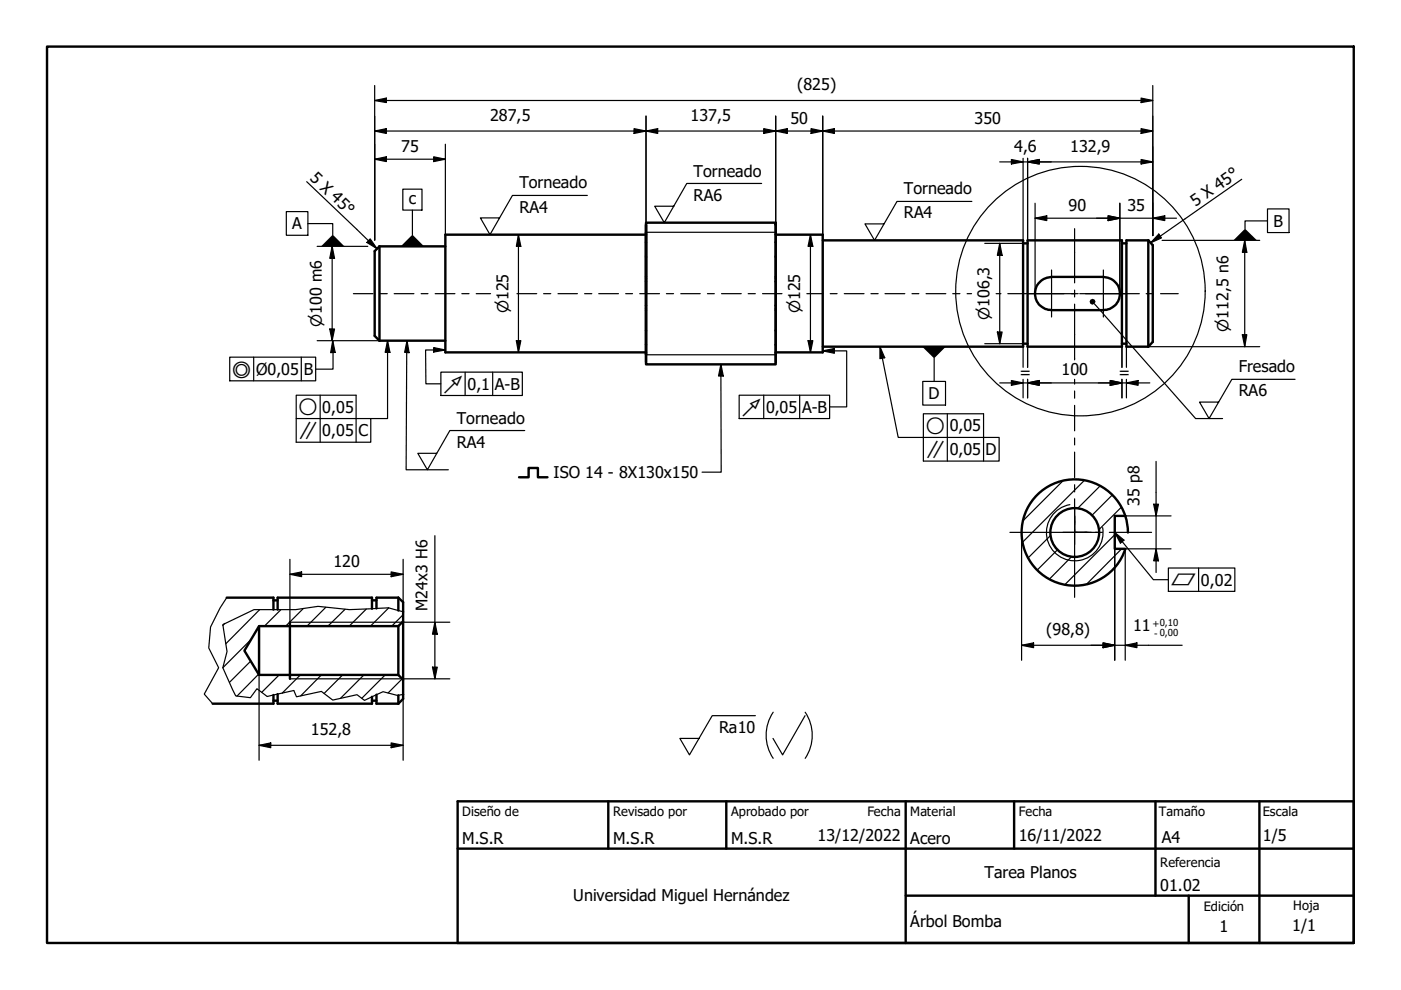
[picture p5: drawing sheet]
<svg xmlns="http://www.w3.org/2000/svg" width="297mm" height="210mm" viewBox="0 0 297 210" stroke-linecap="round" stroke-linejoin="round" font-family="sans-serif">
<!-- layer: Sombreado (ISO) -->
<g fill="none" stroke="#000" stroke-width=".25">
<path d="M222.8 113.5l-4.8 4.8M224.2 116.6l-4.2 4.2M225.3 102l-8.3 8.3M227.2 118l-4.7 4.8M229.9 101.9l-13 13M233.2 103l-4.7 4.7M235.8 105l-4.3 4.3M236.3 113.4l-10.5 10.5M237.7 107.5l-4.7 4.8M237.8 116.4l-7.4 7.4M47.6 132.2l-.4 .4M53.1 135.7l-5.9 5.9"/>
<path d="M55.1 129.3l-7.2 7.2M59.6 129.3l-3.5 3.5M64.3 129l-3.7 3.8M69.1 128.7l-4 4.1M73.2 129.2l-3.7 3.6M77.7 129.1l-3.7 3.7M82.4 128.9l-3.9 3.9M85.5 130.3l-2.4 2.5M53.1 140.2l-4.5 4.5M54.8 143l-4.6 4.6M59.2 143.1l-3.7 3.7M63.7 143.1l-3.9 3.9"/>
<path d="M68.1 143.1l-4.3 4.4M72.6 143.1l-3.9 3.9M77.2 143.1l-5 5M81.7 143.1l-5 5M85.3 143.9l-3 3"/>
</g>
<!-- layer: Visible (ISO) -->
<g fill="none" stroke="#000" stroke-width=".51">
<path d="M80.5 52.2l-1.1 1v18l1.1 1M80.5 52.2v20M80.5 52.2h13.9M137 47.7v29.1M137 49.8h-42.6v24.9h42.6M164.5 47.7v29.1M164.5 49.8h9.9v24.9h-9.9M174.4 51h42.5v22.5h-42.5M216.9 51.6h1M217.9 51h20v22.5h-20zM237.9 51.6h.9M243.5 51l.9 1v20.5l-.9 1"/>
<path d="M243.5 51v22.5M243.5 51h-4.7v22.5h4.7M80.5 72.2h13.9M216.9 72.9h1M220.2 60a3.7 3.7 0 0 1 2.7-1.3h11a3.5 3.5 0 0 1 3.5 3.5 3.5 3.5 0 0 1-3.5 3.6h-11a3.5 3.5 0 0 1-3.1-2 3.5 3.5 0 0 1 .4-3.8zM237.9 72.9h.9M238.6 116.4h-2.3v-7h2.3a11.3 11.3 0 0 0-17.4-5.6 11.3 11.3 0 0 0 0 18.2 11.3 11.3 0 0 0 17.4-5.6M48.1 126.7h9.9v2.6M54.9 132.8v10.3M58 127.3h.9M61.5 131.9v12M78.9 129.1v-2.4h-20v2.6"/>
<path d="M78.9 127.3h.9M84.5 126.7l1 1v4l-1 1.1h-29.6l-3.1 5.2 3.1 5.1h29.6l1 1v4.1l-1 1M84.5 126.7v2.7M84.5 132.8v10.3M84.5 126.7h-4.7v2.3M85.5 131.7v12.4M58 147.4v1.8h-12.9M58 148.6h.9M58.9 147.2v2h20v-1.5M78.9 148.6h.9M79.8 147.3v1.9h4.7M84.5 147.4v1.8"/>
<circle cx="227.9" cy="112.9" r="5.2"/>
</g>
<!-- layer: Visible fina (ISO) -->
<path d="M226.8 107a6 6 0 0 0-4.8 6.9 6 6 0 0 0 6.9 4.9 6 6 0 0 0 4.9-6.9M61.5 131.9h23.8M61.5 143.9h23.8" fill="none" stroke="#000" stroke-width=".25"/>
<path d="M48.1 126.7l-1.4 2.2-2.1 4-.3 4.5 2.1 4.2-3.1 5.6 1.8 2" fill="none" stroke="#000" stroke-width=".25"/>
<!-- layer: Visible (ISO) -->
<path d="M85.5 129.7l-3.1-.8-8.3 .4-6.7-.7-4.7 .7h-8.9l-6.6 3.1 .9 5.7-.9 3.5 2.8 5.9 3.1 .4 1.4-1.9 2.1 1.7 5.7-1.3 .6 1.3 5.2-1.1 2.4 1.8 5.2-1.1 1.6 1.2 3.9-1.8 3.2 .8 1.1-.3" fill="none" stroke="#000" stroke-width=".25"/>
<!-- layer: Contorno de detalle (ISO) -->
<circle cx="229.1" cy="61.7" r="26.5" fill="none" stroke="#000" stroke-width=".25"/>
<!-- layer: Borde (ISO) -->
<path d="M10 9.9h277v190h-277z" fill="none" stroke="#000" stroke-width=".51"/>
<path d="M137 49.2v26M137 47.7v29.6h27.5v-30.1v.5M164.5 47.2h-27.5v15.1M110 101.2h2.1v-2h1.9v2h2.1M238.6 109.4l.4 1.7 .1 1.8" fill="none" stroke="#000" stroke-width=".51"/>
<path d="M137 49.2h27.5M137 75.2h27.5" fill="none" stroke="#000" stroke-width=".25"/>
<path d="M97 169.9h190v30h-190zM97 179.9h190M129 169.9v10M154 169.9v10M192 169.9v30M215 169.9v10M245 169.9v20M267 169.9v30M192 189.9h95M252 189.9v10" fill="none" stroke="#000" stroke-width=".51"/>
<!-- layer: Cota (ISO) -->
<g fill="none" stroke="#000" stroke-width=".25">
<path d="M79.4 18.1v32.8M244.4 18.1v31.8M79.4 33.8l2.5-.6v1.1zM79.4 21.3l2.5-.5v1zM79.4 27.8l2.5-.5v1zM79.4 33.8h15M79.4 27.8h165M79.4 21.3h165M91.9 33.2l2.5 .6-2.5 .5zM94.4 30.6v19.2M134.4 27.3l2.6 .5-2.6 .5zM137 27.8l2.4-.5v1z"/>
<path d="M137 24.6v23.1M161.9 27.3l2.6 .5-2.6 .5zM164.5 27.8l2.4-.5v1zM164.5 24.6v23.1M172 27.3l2.4 .5-2.4 .5zM174.4 27.8l2.5-.5v1zM174.4 24.6v25.2M212 34.3h32.4M214.4 33.8l2.5 .5-2.5 .5zM216.9 33.6v17.4M217.9 34.3l2.4-.5v1zM217.9 33.6v17.4"/>
<path d="M241.9 20.8l2.5 .5-2.5 .5zM241.9 33.8l2.5 .5-2.5 .5zM241.9 27.3l2.5 .5-2.5 .5zM67.2 52.2h10.8M70.4 52.2l.5 2.6h-1zM70.4 52.2v20M79.4 53.1v.1M80.3 52.2h.2M109.9 49.8l.5 2.4h-.9zM109.9 49.8v24.9M171.8 49.8l.5 2.4h-1zM171.8 49.8v24.9"/>
<path d="M208.8 51.6h8.1M212 51.6l.5 2.5h-1zM212 51.6v21.3M219.5 46.3l2.4-.5v1zM219.5 46.3h29.9M219.5 43.1v19M234.9 45.8l2.5 .5-2.5 .5zM237.4 43.1v19M243.5 51h.2M244.4 46.3l2.6-.5v1zM246.4 51h20.7M263.9 51l.5 2.5h-1z"/>
<path d="M263.9 51v22.5M67.2 72.2h13.3M69.9 69.8h1l-.5 2.4zM109.5 72.2h.9l-.5 2.5zM171.3 72.2h1l-.5 2.5zM208.8 72.9h8.1M211.5 70.4h1l-.5 2.5zM216.9 73.5v4.4M217.9 73.5v4.4M237.9 73.5v4.4M238.8 73.5v4.4M243.5 73.5h23.6"/>
<path d="M263.4 71h1l-.5 2.5zM212 81.2h31.8M214.4 80.7l2.5 .5-2.5 .5zM216.9 80.4v4M217.9 81.2l2.4-.5v1zM217.9 80.4v4M235.4 80.7l2.5 .5-2.5 .5zM237.9 80.4v4M238.8 81.2l2.5-.5v1zM238.8 80.4v4M245.1 97.8v23.6M61.5 118.6v13.3"/>
<path d="M85.5 118.6v13.1M92.2 113.6v30.3M216.6 113v27M236.3 109.4v3.4M236.3 113v27M238.6 109.4h9.7M244.6 106.9h1l-.5 2.5zM245.1 116.4l.5 2.5h-1zM248.3 116.4h-9.7v23.6M61.5 121.8l2.4-.5v1zM61.5 121.8h24M82.9 121.3l2.6 .5-2.6 .5z"/>
<path d="M85.3 131.9h10.1M92.2 131.9l.5 2.6h-1zM216.6 136.8l2.5-.5v1zM216.6 136.8h34M233.9 136.3l2.4 .5-2.4 .5zM238.6 136.8l2.4-.5v1zM54.9 158l2.5-.5v1zM54.9 158h30.6M54.9 143.1v18.1M82.9 157.5l2.6 .5-2.6 .5zM85.3 143.9h10.1M85.5 144.1v17.1"/>
<path d="M91.7 141.4h1l-.5 2.5z"/>
</g>
<g fill="#000">
<path d="M79.4 33.8l2.5-.6v1.1z" fill-rule="evenodd"/>
<path d="M79.4 21.3l2.5-.5v1z" fill-rule="evenodd"/>
<path d="M79.4 27.8l2.5-.5v1z" fill-rule="evenodd"/>
<path d="M91.9 33.2l2.5 .6-2.5 .5z" fill-rule="evenodd"/>
<path d="M134.4 27.3l2.6 .5-2.6 .5z" fill-rule="evenodd"/>
<path d="M137 27.8l2.4-.5v1z" fill-rule="evenodd"/>
<path d="M161.9 27.3l2.6 .5-2.6 .5z" fill-rule="evenodd"/>
<path d="M164.5 27.8l2.4-.5v1z" fill-rule="evenodd"/>
<path d="M172 27.3l2.4 .5-2.4 .5z" fill-rule="evenodd"/>
<path d="M174.4 27.8l2.5-.5v1z" fill-rule="evenodd"/>
<path d="M214.4 33.8l2.5 .5-2.5 .5z" fill-rule="evenodd"/>
<path d="M217.9 34.3l2.4-.5v1z" fill-rule="evenodd"/>
<path d="M217.9 34.3l2.4-.5v1z" fill-rule="evenodd"/>
<path d="M241.9 20.8l2.5 .5-2.5 .5z" fill-rule="evenodd"/>
<path d="M241.9 33.8l2.5 .5-2.5 .5z" fill-rule="evenodd"/>
<path d="M241.9 27.3l2.5 .5-2.5 .5z" fill-rule="evenodd"/>
<path d="M70.4 52.2l.5 2.6h-1z" fill-rule="evenodd"/>
<path d="M109.9 49.8l.5 2.4h-.9z" fill-rule="evenodd"/>
<path d="M171.8 49.8l.5 2.4h-1z" fill-rule="evenodd"/>
<path d="M212 51.6l.5 2.5h-1z" fill-rule="evenodd"/>
<path d="M219.5 46.3l2.4-.5v1z" fill-rule="evenodd"/>
<path d="M234.9 45.8l2.5 .5-2.5 .5z" fill-rule="evenodd"/>
<path d="M234.9 45.8l2.5 .5-2.5 .5z" fill-rule="evenodd"/>
<path d="M244.4 46.3l2.6-.5v1z" fill-rule="evenodd"/>
<path d="M263.9 51l.5 2.5h-1z" fill-rule="evenodd"/>
<path d="M69.9 69.8h1l-.5 2.4z" fill-rule="evenodd"/>
<path d="M109.5 72.2h.9l-.5 2.5z" fill-rule="evenodd"/>
<path d="M171.3 72.2h1l-.5 2.5z" fill-rule="evenodd"/>
<path d="M211.5 70.4h1l-.5 2.5z" fill-rule="evenodd"/>
<path d="M263.4 71h1l-.5 2.5z" fill-rule="evenodd"/>
<path d="M214.4 80.7l2.5 .5-2.5 .5z" fill-rule="evenodd"/>
<path d="M217.9 81.2l2.4-.5v1z" fill-rule="evenodd"/>
<path d="M217.9 81.2l2.4-.5v1z" fill-rule="evenodd"/>
<path d="M235.4 80.7l2.5 .5-2.5 .5z" fill-rule="evenodd"/>
<path d="M235.4 80.7l2.5 .5-2.5 .5z" fill-rule="evenodd"/>
<path d="M238.8 81.2l2.5-.5v1z" fill-rule="evenodd"/>
<path d="M244.6 106.9h1l-.5 2.5z" fill-rule="evenodd"/>
<path d="M245.1 116.4l.5 2.5h-1z" fill-rule="evenodd"/>
<path d="M61.5 121.8l2.4-.5v1z" fill-rule="evenodd"/>
<path d="M82.9 121.3l2.6 .5-2.6 .5z" fill-rule="evenodd"/>
<path d="M92.2 131.9l.5 2.6h-1z" fill-rule="evenodd"/>
<path d="M216.6 136.8l2.5-.5v1z" fill-rule="evenodd"/>
<path d="M233.9 136.3l2.4 .5-2.4 .5z" fill-rule="evenodd"/>
<path d="M233.9 136.3l2.4 .5-2.4 .5z" fill-rule="evenodd"/>
<path d="M238.6 136.8l2.4-.5v1z" fill-rule="evenodd"/>
<path d="M54.9 158l2.5-.5v1z" fill-rule="evenodd"/>
<path d="M82.9 157.5l2.6 .5-2.6 .5z" fill-rule="evenodd"/>
<path d="M91.7 141.4h1l-.5 2.5z" fill-rule="evenodd"/>
</g>
<!-- layer: Eje (ISO) -->
<g fill="none" stroke="#000" stroke-width=".25">
<path d="M227.8 48.5v11.5M74.9 62.3h4.2M80.6 62.3h1.5M83.6 62.3h4.2M89.3 62.3h1.4M92.3 62.3h4.2M97.9 62.3h1.5M101 62.3h3M109.6 62.3h4.2M115.3 62.3h1.5M118.3 62.3h4.1M124 62.3h1.5"/>
<path d="M126.9 62.3h4.2M132.7 62.3h1.4M135.6 62.3h4.2M141.3 62.3h1.5M144.3 62.3h4.2M150 62.3h1.4M153 62.3h4.2M158.6 62.3h1.5M161.7 62.3h4.1M171.1 62.3h3.4M176 62.3h1.5M179 62.3h4.2"/>
<path d="M184.7 62.3h1.5M187.6 62.3h4.2M193.4 62.3h1.4M196.3 62.3h4.2M202 62.3h1.5M205 62.3h1M211.2 62.3h1M213.7 62.3h11.9M227.1 62.3h1.5M227.8 61.5v1.5M227.8 64.5v11.8M230.1 62.3h11.5"/>
<path d="M243 62.3h1.5M246.1 62.3h3.7M227.8 80.4v1M227.8 82.9v1.5M227.8 86v5.3M227.8 92.9v1.4M227.8 95.9v5.4M227.8 102.8v1.5M227.8 105.8v5.4"/>
</g>
<!-- layer: Marca de centro (ISO) -->
<g fill="none" stroke="#000" stroke-width=".25">
<path d="M222.9 57.2v10M233.9 57.2v10M217.9 62.3h10.1M228.9 62.3h10.1M214.1 112.9h14.3M225.4 112.9h7.5M227.8 109.4v3.5v-2.5M227.8 107.9v7.5M227.8 109.3v1.5M227.8 112.3v14.4M229.9 112.9h1.5M230.4 112.9h-2.6h3"/>
<path d="M232.2 112.9h1.5M235.2 112.9h9"/>
</g>
<g fill="none" stroke="#000" stroke-width=".25">
<path d="M65 38.5l14.9 14.2M161.5 38.9h-15.9l-4.8 8.3-2-3.5h4.1M263.3 38l-19.3 13.5M60.7 44.9h4.6v5h-4.6zM65.3 47.4h5.2v2.4M78.5 50.6l1.4 2.1-2.1-1.3zM85.4 40.1h4.1v4.4h-4.1zM87.4 44.5v5.3M124.5 41.4h-15.9l-4.7 8.4-2-3.6h4M206.1 42.7h-15.9l-4.8 8.3-2-3.5h4M245.7 49.6l.6 .9-2.3 1zM268.7 46.8h-4.7v1.7"/>
<path d="M268.7 44.3h4.6v5h-4.6zM48.7 75.7h18.2v5h-18.2zM53.8 75.7v5M63.9 75.7v5M70.5 72.2l.6 2.5-1 .1zM70.5 72.2l.1 6.1h-3.7M82.2 72.2l.5 2.5h-1zM82.2 72.2v16.5h-3.6M86.3 72.2l.4 2.6-.9-.1zM86.3 72.2l-.2 27.4h9M91.9 73.7l2.5 .5-2.5 .4zM93.5 78.9h17.2v5h-17.2z"/>
<path d="M94.4 74.2h-4.2l.1 7.2h3.2M98.6 78.9v5M104.5 78.9v5M152.8 77.3l.6 2.4h-1.1zM152.8 77.3l.1 22.8h-4.1M174.4 74.4l2.5-.5v1zM174.4 74.4h5.1v11.9h-3.6M186.6 73.5l1 2.4-1 .1zM186.6 73.5l3.8 19.2h21.4v5.1h-16v-10.1h12.7v10.1M198.1 76v4.9M232 64.4l1.9 2.1M234.1 66.7l19.4 22h5.7"/>
<path d="M62.8 88.7h15.8v5.1h-15.8v-10h12.7v10M67.9 83.8v10M111.3 91.3h-15.9l-4.8 8.3-2-3.5h4M156.7 83.8h19.2v4.9h-19.2zM161.9 83.8v4.9M169.5 83.8v4.9M195.6 80.9h4.9v5h-4.9zM200.9 87.7v10.1M274.6 80.4h-13.4l-4.9 8.3-2-3.4h4.1M236.5 113l1.8 1.5-.7 .7-1.2-2.2 8.1 9.9h3.2M247.7 120.4h14.1v5h-14.1zM254.1 120.4v5"/>
<path d="M160.1 151.7h-9.1l-4.8 8.4-2.1-3.5h4.1M163.9 151a8.7 8.7 0 0 0 0 9.8M170.7 151.7l-4.8 8.4-2-3.5M170.7 151a8.7 8.7 0 0 1 0 9.8"/>
</g>
<g fill="#000">
<path d="M68.1 52.2l2.4-2.4 2.5 2.4z" fill-rule="evenodd"/>
<path d="M78.5 50.6l1.4 2.1-2.1-1.3z" fill-rule="evenodd"/>
<path d="M85 52.2l2.4-2.4 2.5 2.4z" fill-rule="evenodd"/>
<path d="M245.7 49.6l.6 .9-2.3 1z" fill-rule="evenodd"/>
<path d="M261.5 51l2.5-2.5 2.5 2.5z" fill-rule="evenodd"/>
<path d="M70.5 72.2l.6 2.5-1 .1z" fill-rule="evenodd"/>
<path d="M82.2 72.2l.5 2.5h-1z" fill-rule="evenodd"/>
<path d="M86.3 72.2l.4 2.6-.9-.1z" fill-rule="evenodd"/>
<path d="M91.9 73.7l2.5 .5-2.5 .4z" fill-rule="evenodd"/>
<path d="M152.8 77.3l.6 2.4h-1.1z" fill-rule="evenodd"/>
<path d="M174.4 74.4l2.5-.5v1z" fill-rule="evenodd"/>
<path d="M186.6 73.5l1 2.4-1 .1z" fill-rule="evenodd"/>
<path d="M195.5 73.5h5l-2.4 2.5z" fill-rule="evenodd"/>
<path d="M231.2 63.5l.4-.2 .5 .2 .2 .5-.3 .4-.4 .2-.5-.2-.1-.5z" fill-rule="evenodd"/>
<path d="M236.3 112.9l2 1.6-.7 .7z" fill-rule="evenodd"/>
</g>
<g font-size="3.4">
<text x="169" y="19.1">(825)</text>
<text x="103.9" y="25.6">287,5</text>
<text x="146.4" y="25.6">137,5</text>
<text x="167.6" y="26.2">50</text>
<text x="206.6" y="26.2">350</text>
<text x="85.1" y="32.2">75</text>
<text x="215" y="32.2">4,6</text>
<text x="226.9" y="32.2">132,9</text>
<text x="65.5" y="37.9" transform="rotate(44 65.5 37.9)">5 X 45°</text>
<text x="110.1" y="39.9">Torneado</text>
<text x="147.1" y="37.4">Torneado</text>
<text x="191.6" y="41.2">Torneado</text>
<text x="86.7" y="43.3">c</text>
<text x="110.1" y="45.1">RA4</text>
<text x="147.1" y="42.6">RA6</text>
<text x="191.6" y="46.3">RA4</text>
<text x="226.6" y="44.7">90</text>
<text x="239.1" y="44.7">35</text>
<text x="253.5" y="43.9" transform="rotate(-35 253.5 43.9)">5 X 45°</text>
<text x="62" y="48.6">A</text>
<text x="270" y="48">B</text>
<text x="54.3" y="79.5">Ø0,05</text>
<text x="64.4" y="79.5">B</text>
<text x="99.1" y="82.6">0,1</text>
<text x="104.9" y="82.6">A-B</text>
<text x="216.2" y="80.2">=</text>
<text x="225" y="79.6">100</text>
<text x="237.1" y="80.2">=</text>
<text x="262.6" y="78.9">Fresado</text>
<text x="68.3" y="87.5">0,05</text>
<text x="96.8" y="89.8">Torneado</text>
<text x="162.4" y="87.5">0,05</text>
<text x="170.1" y="87.5">A-B</text>
<text x="196.8" y="84.6">D</text>
<text x="262.6" y="84">RA6</text>
<text x="68.3" y="92.5">0,05</text>
<text x="76" y="92.5">C</text>
<text x="96.8" y="95">RA4</text>
<text x="201.4" y="91.5">0,05</text>
<text x="117.3" y="101.3">ISO 14 - 8X130x150</text>
<text x="201.4" y="96.5">0,05</text>
<text x="209" y="96.5">D</text>
<text x="241.6" y="107.2" transform="rotate(-90 241.6 107.2)">35 p8</text>
<text x="70.7" y="120.2">120</text>
<text x="254.6" y="124.2">0,02</text>
<text x="90.6" y="129.5" transform="rotate(-90 90.6 129.5)">M24x3 H6</text>
<text x="221.8" y="134.6">(98,8)</text>
<text x="240.2" y="133.8">11</text>
<text x="65.9" y="155.9">152,8</text>
<text x="152.5" y="155.4">Ra10</text>
<text x="98" y="178.9">M.S.R</text>
<text x="130" y="178.9">M.S.R</text>
<text x="155" y="178.9">M.S.R</text>
<text x="173.4" y="178.3">13/12/2022</text>
<text x="193" y="178.9">Acero</text>
<text x="216" y="178.3">16/11/2022</text>
<text x="246.3" y="178.7">A4</text>
<text x="267.7" y="178.3">1/5</text>
<text x="121.5" y="191">Universidad Miguel Hernández</text>
<text x="208.7" y="186.2">Tarea Planos</text>
<text x="246" y="188.8">01.02</text>
<text x="193" y="196.6">Árbol Bomba</text>
<text x="258.6" y="197.6">1</text>
<text x="273.9" y="197.4">1/1</text>
</g>
<g font-size="3.2">
<text x="68.3" y="69.4" transform="rotate(-90 68.3 69.4)">⌀100 m6</text>
<text x="107.8" y="66.5" transform="rotate(-90 107.8 66.5)">⌀125</text>
<text x="169.7" y="66.5" transform="rotate(-90 169.7 66.5)">⌀125</text>
<text x="209.8" y="67.9" transform="rotate(-90 209.8 67.9)">⌀106,3</text>
<text x="260.5" y="70.3" transform="rotate(-90 260.5 70.3)">⌀112,5 n6</text>
<text x="49.2" y="80">◎</text>
<text x="94" y="83.2">↗</text>
<text x="63.3" y="88">○</text>
<text x="157.2" y="88.1">↗</text>
<text x="63.4" y="93.1">∥</text>
<text x="196.3" y="92">○</text>
<text x="196.3" y="97.1">∥</text>
<text x="248.2" y="124.1">⏥</text>
</g>
<g font-size="2.7">
<text x="98" y="173.1">Diseño de</text>
<text x="130" y="173">Revisado por</text>
<text x="155" y="173">Aprobado por</text>
<text x="183.9" y="173">Fecha</text>
<text x="193" y="173">Material</text>
<text x="216" y="173">Fecha</text>
<text x="245.7" y="173.1">Tamaño</text>
<text x="267.7" y="173">Escala</text>
<text x="246" y="183.9">Referencia</text>
<text x="255.2" y="193.1">Edición</text>
<text x="274.2" y="192.9">Hoja</text>
</g>
<g font-size="2">
<text x="244.3" y="132.9">+0,10</text>
<text x="244.7" y="135">- 0,00</text>
</g>
</svg>
